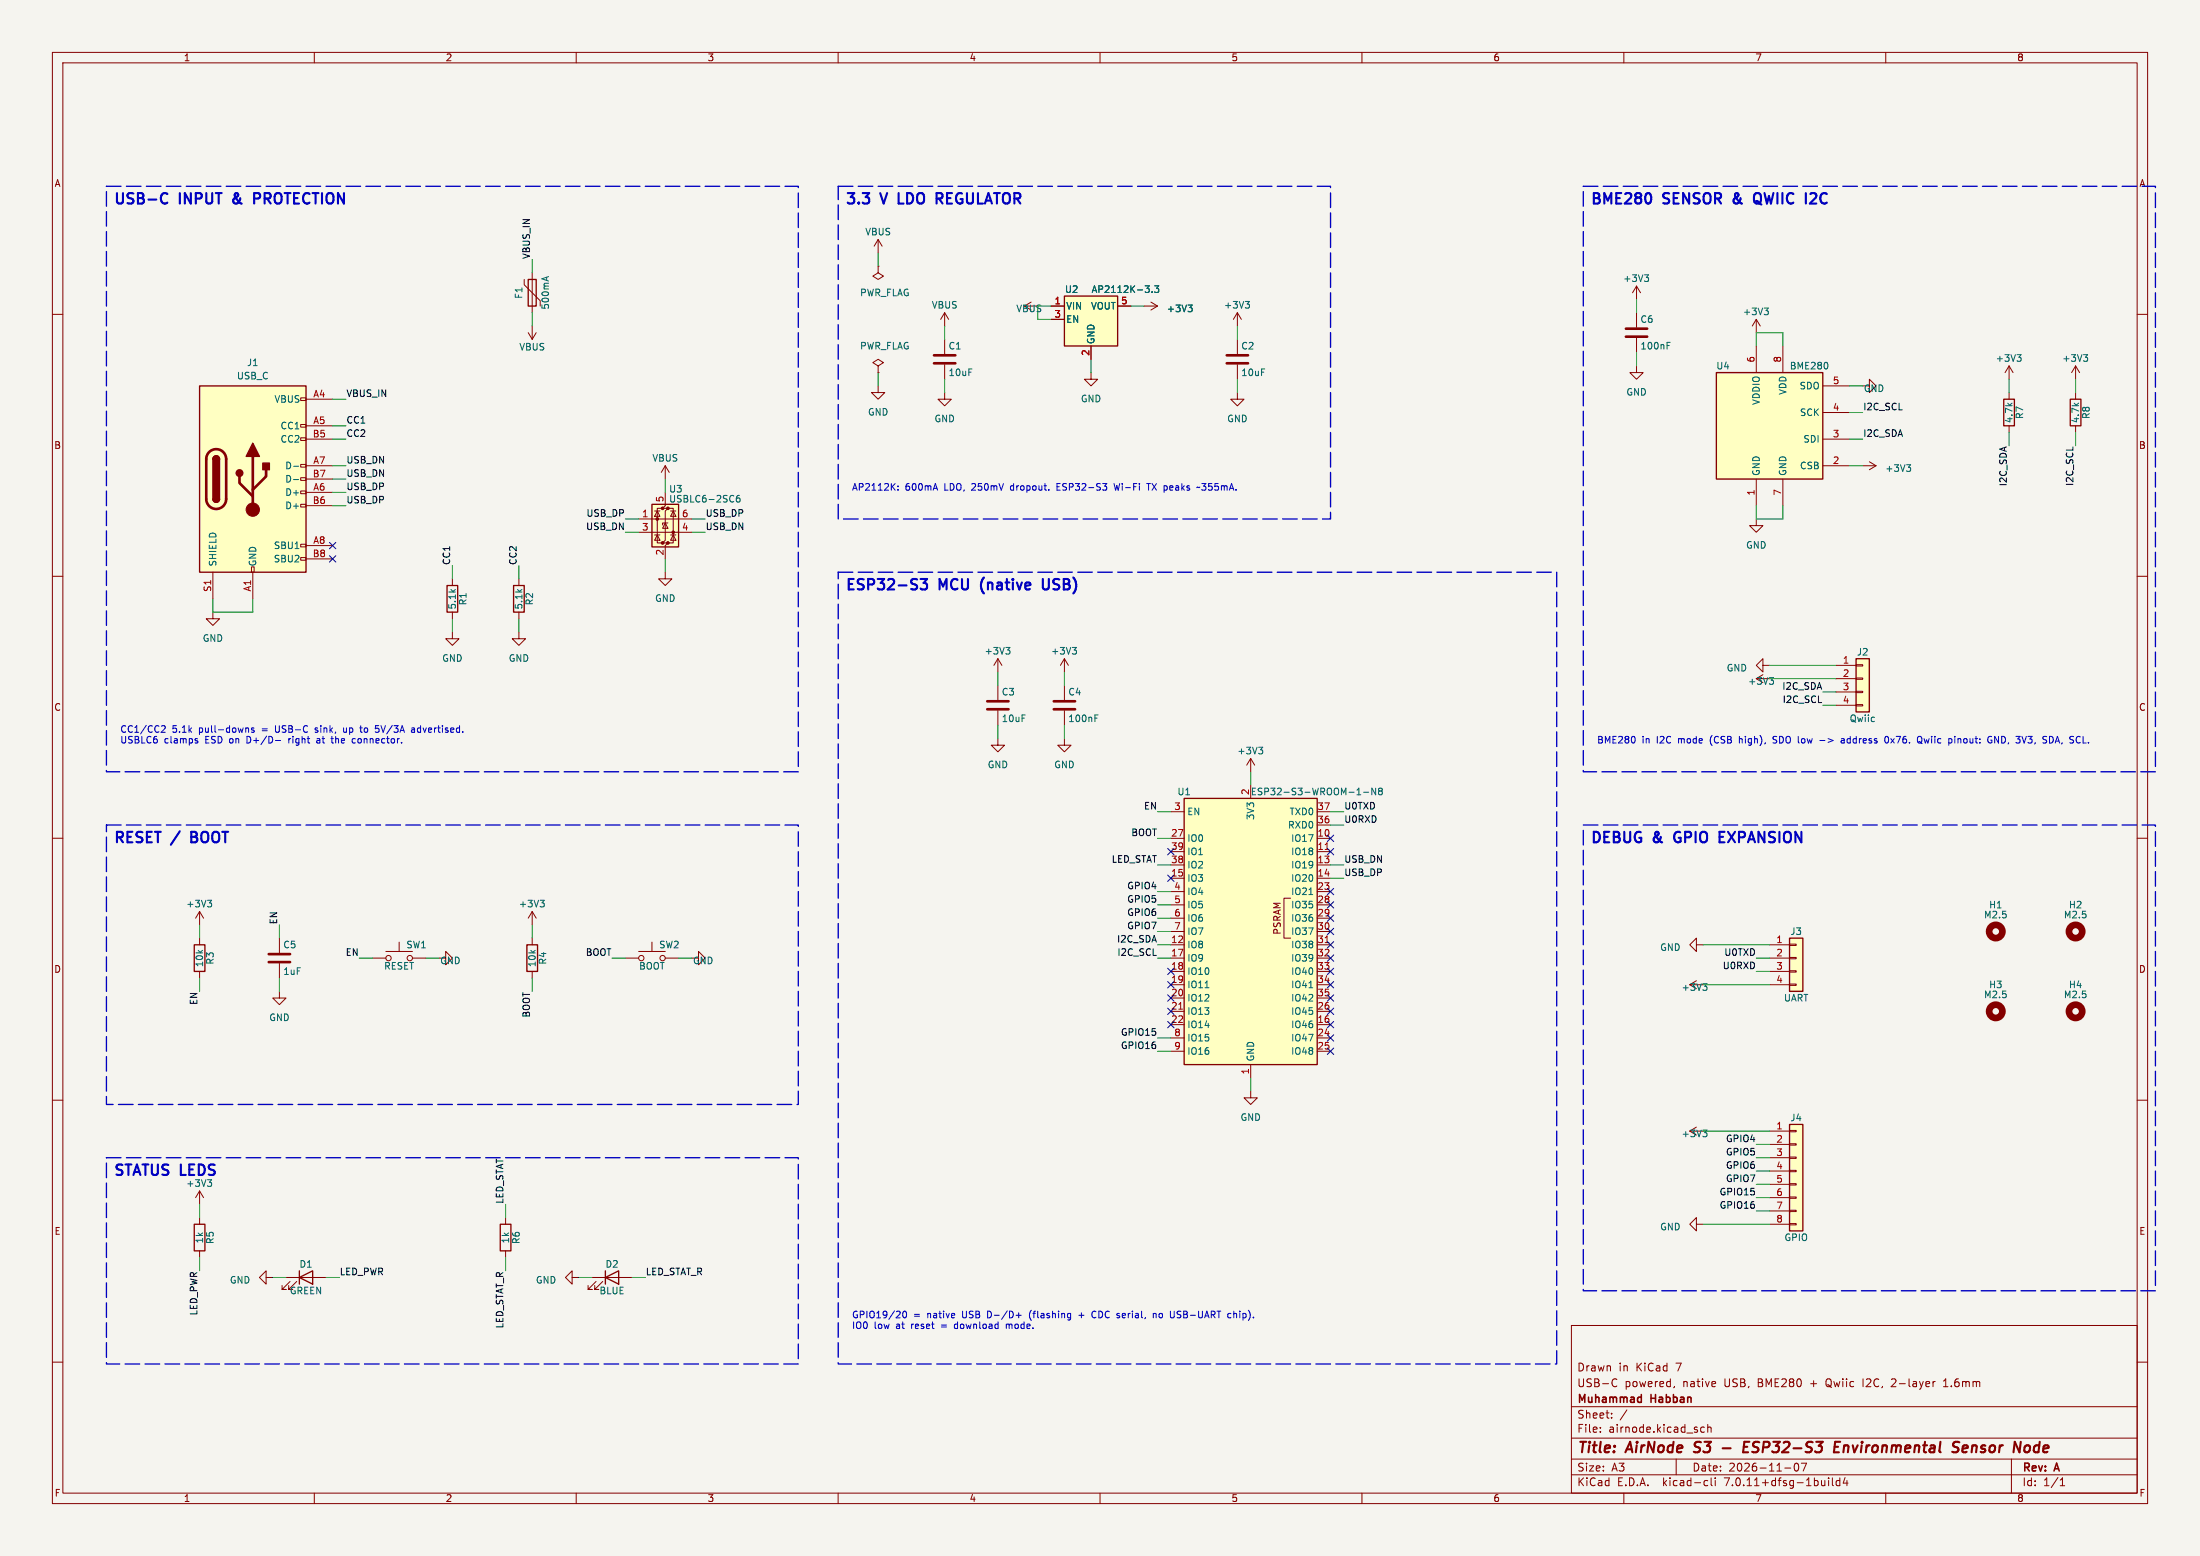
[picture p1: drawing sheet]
<svg xmlns="http://www.w3.org/2000/svg" width="420mm" height="297mm" viewBox="0 0 420 297" stroke-linecap="round" stroke-linejoin="round" font-family="sans-serif">
<path d="M0 0h420v297h-420z" fill="#f5f4ef" stroke="#f5f4ef" stroke-width=".19"/>
<g fill="none" stroke="#840000" stroke-width=".19">
<path d="M10 10h400v277h-400zM12 12h396v273h-396zM60 10v2M110 10v2M160 10v2M210 10v2M260 10v2M310 10v2M360 10v2M10 60h2M100.1 53.3v1.1l3 3v1M101.6 52.1v7.6"/>
<path d="M167.6 50.8v1.3l1.1 .6-1.1 .6-1-.6 1-.6M167.6 50.8h.1M167.6 45.7l-.7 1.3M167.6 45.7v2.6M167.6 45.7l.8 1.3M180.3 59.7l-.7 1.3M180.3 59.7v2.5M180.3 59.7l.8 1.3M196.8 57.7l-1.2 .7M200.7 58.4h2.5M213.4 58.4h2.5M218.4 58.4h2.6"/>
<path d="M219.7 57.7l1.3 .7M221 58.4l-1.3 .8M236.2 59.7l-.7 1.3M236.2 59.7v2.5M236.2 59.7l.8 1.3M312.4 54.6v2.6M312.4 59.7v2.8M312.4 54.6l-.7 1.3M312.4 54.6l.8 1.3M408 60h2M57.4 75.9h1v.6h-1zM58.4 76.2h5.1"/>
<path d="M100.8 63.5l.8 1.3M101.6 62.2v2.6M102.4 63.5l-.8 1.3M167.6 73.7v1.2h1.3l-1.3 1.3-1.2-1.3h1.2M167.6 69.9l1.1-.7-1.1-.6-1 .6 1 .7v1.2M167.6 71.1h.1M180.3 74.9v1.3h1.3l-1.3 1.3-1.2-1.3h1.2M180.3 64.8v2.8M180.3 69.6v2.8M200.7 61h2.5M208.3 71.1v1.3h1.2l-1.2 1.3-1.3-1.3h1.3M208.3 66v2.6"/>
<path d="M236.2 74.9v1.3h1.3l-1.3 1.3-1.3-1.3h1.3M236.2 64.8v2.8M236.2 69.6v2.8M312.4 69.9v1.2h1.3l-1.3 1.3-1.3-1.3h1.3M312.4 64.5v2.8M335.3 61v2.5M335.3 66v5.1M335.3 61l-.8 1.2M335.3 61l.7 1.2M340.4 66v5.1M348 78.7h5.1M348 73.7h5.1"/>
<path d="M355.6 73.7h1.3v-1.3l1.2 1.3-1.2 1.2v-1.2M383.5 69.9v2.5M383.5 74.9v1.3M383.5 69.9l-.7 1.2M383.5 69.9l.8 1.2M396.2 69.9v2.5M396.2 74.9v1.3M396.2 69.9l-.7 1.2M396.2 69.9l.8 1.2M57.4 96.3h1v.5h-1zM57.4 93.7h1v.5h-1zM57.4 91.2h1v.5h-1z"/>
<path d="M57.4 88.6h1v.6h-1zM57.4 83.6h1v.5h-1zM57.4 81h1v.5h-1zM58.4 88.9h5.1M58.4 83.8h5.1M58.4 81.3h5.1M58.4 94h5.1M58.4 96.5h5.1M58.4 91.4h5.1M121.9 99.1h10.2M125 97.5h1M125.5 97.5l.5 1.1h-1z"/>
<path d="M126.5 97h-1v6.6h1M127 99.8l.5 1h-1zM127 94v2.5l-.5 .5h1l-.5 .5v5.6l-.5 .5h1l-.5 .5v2.6M127 88.9v2.5M127 88.9l-.8 1.3M127 88.9l.8 1.3M127.5 99.8h-1v.4M127.5 97h1v6.6h-1M128 97.5h1M128.5 97.5l.5 1.1h-1zM335.3 99.1v1.2h1.2l-1.2 1.3-1.3-1.3h1.3M335.3 91.4v5.1"/>
<path d="M340.4 91.4v5.1M348 88.9h5.1M348 83.8h5.1M355.6 88.9h2.5M356.9 88.1l1.2 .8M358.1 88.9l-1.2 .8M383.5 81.3v1.3M396.2 81.3v1.3M10 110h2M40.6 116.8v1.3h1.3l-1.3 1.3-1.2-1.3h1.2M40.6 109.2v5.1M48 108.2h.5v1h-.5z"/>
<path d="M48.3 109.2v5.1M57.4 106.4h1v.5h-1zM57.4 103.9h1v.5h-1zM58.4 104.1h5.1M58.4 106.7h5.1M86.4 110.5v1.3M86.4 116.8v1.3M99.1 110.5v1.3M99.1 116.8v1.3M121.9 101.6h10.2M125 102.1h1M125.5 102.1l.5 1h-1z"/>
<path d="M127 109.2v1.3h1.3l-1.3 1.3-1.3-1.3h1.3M128 102.1h1M128.5 102.1l.5 1h-1zM408 110h2M86.4 120.7v1.2h1.2l-1.2 1.3-1.3-1.3h1.3M99.1 120.7v1.2h1.2l-1.2 1.3-1.3-1.3h1.3M190.5 125.7v2.6M190.5 130.8v2.8M190.5 135.6v2.8M190.5 125.7l-.8 1.3M190.5 125.7l.8 1.3M203.2 125.7l-.8 1.3"/>
<path d="M203.2 125.7v2.6M203.2 130.8v2.8M203.2 135.6v2.8M203.2 125.7l.8 1.3M336.5 127v-1.3l-1.2 1.3 1.2 1.3v-1.3h1.3M336.5 128.8l-1.2 .7M350.5 127h3.8M350.5 129.5h3.8M350.5 132.1h3.8M350.5 134.6h3.8M354.3 134.5h1.3v.2h-1.3zM354.3 132h1.3v.2h-1.3z"/>
<path d="M354.3 129.4h1.3v.3h-1.3zM354.3 126.9h1.3v.2h-1.3zM10 160h2M190.5 141v1.2h1.3l-1.3 1.3-1.3-1.3h1.3M203.2 141v1.2h1.3l-1.3 1.3-1.3-1.3h1.3M223.5 154.9h2.6M238.8 144.8l-.8 1.3M238.8 144.8v2.5M238.8 149.9v2.5M238.8 144.8l.7 1.3M251.5 154.9h2.5M251.5 157.5h2.5"/>
<path d="M408 160h2M38.1 174l-.8 1.3M38.1 174v2.5M38.1 179.1v1.2M38.1 174l.8 1.3M53.3 179.1v2.8M76.2 179.8v1.8M101.6 174v2.5M101.6 179.1v1.2M101.6 174l-.8 1.3M101.6 174l.8 1.3M124.5 179.8v1.8"/>
<path d="M223.5 160h2.6M223.5 162.6h2.6M223.5 165.1h2.6M223.5 167.6h2.6M223.5 170.2h2.6M223.5 172.7h2.6M223.5 175.3h2.6M223.5 177.8h2.6M246.4 171.5h-1.3v7.6h1.3M251.5 160h2.5M251.5 162.6h2.5M251.5 165.1h2.5"/>
<path d="M251.5 167.6h2.5M251.5 170.2h2.5M251.5 172.7h2.5M251.5 175.3h2.5M251.5 177.8h2.5M38.1 185.4v1.3M53.3 189.2v1.3h1.3l-1.3 1.3-1.2-1.3h1.2M53.3 183.9v2.8M71.1 182.9h2.6M73.7 181.6h5M78.7 182.9h2.6M83.8 182.9h1.3v-1.3l1.3 1.3-1.3 1.3v-1.3"/>
<path d="M101.6 185.4v1.3M119.4 182.9h2.5M121.9 181.6h5.1M127 182.9h2.5M132.1 182.9h1.2v-1.3l1.3 1.3-1.3 1.3v-1.3M223.5 180.3h2.6M223.5 182.9h2.6M223.5 185.4h2.6M223.5 188h2.6M223.5 195.6h2.6M223.5 190.5h2.6M223.5 193h2.6"/>
<path d="M223.5 198.1h2.6M251.5 180.3h2.5M251.5 182.9h2.5M251.5 185.4h2.5M251.5 188h2.5M251.5 195.6h2.5M251.5 190.5h2.5M251.5 193h2.5M251.5 198.1h2.5M323.8 180.3v-1.2l-1.2 1.2 1.2 1.3v-1.3h1.3M323.8 187.2l-1.2 .8M337.8 180.3h3.8"/>
<path d="M337.8 182.9h3.8M337.8 185.4h3.8M337.8 188h3.8M341.6 187.8h1.3v.3h-1.3zM341.6 185.3h1.3v.2h-1.3zM341.6 182.8h1.3v.2h-1.3zM341.6 180.2h1.3v.3h-1.3zM10 210h2M223.5 200.7h2.6M238.8 208.3v1.3h1.2l-1.2 1.2-1.3-1.2h1.3M238.8 203.2v2.5M251.5 200.7h2.5"/>
<path d="M323.8 215.1l-1.2 .8M337.8 215.9h3.8M337.8 218.4h3.8M341.6 218.3h1.3v.3h-1.3zM341.6 215.8h1.3v.2h-1.3zM408 210h2M38.1 227.3v2.6M38.1 232.4v1.3M38.1 238.8v1.2M38.1 227.3l-.8 1.3M38.1 227.3l.8 1.3M96.5 232.4v1.3"/>
<path d="M96.5 238.8v1.2M323.8 233.7v-1.3l-1.2 1.3 1.2 1.2v-1.2h1.3M337.8 221h3.8M337.8 223.5h3.8M337.8 226.1h3.8M337.8 228.6h3.8M337.8 231.1h3.8M337.8 233.7h3.8M341.6 233.6h1.3v.2h-1.3zM341.6 231h1.3v.3h-1.3zM341.6 228.5h1.3v.2h-1.3zM341.6 225.9h1.3v.3h-1.3z"/>
<path d="M341.6 223.4h1.3v.2h-1.3zM341.6 220.9h1.3v.2h-1.3zM10 260h2M50.8 243.8v-1.2l-1.3 1.2 1.3 1.3v-1.3h1.3M54.6 243.8h7.6M55.4 244.6l-1.6 1.5h.8h-.8v-.7M56.6 244.6l-1.5 1.5h.8h-.8v-.7M109.2 243.8v-1.2l-1.3 1.2 1.3 1.3v-1.3h1.3M113 243.8h7.6M113.8 244.6l-1.5 1.5h.7h-.7v-.7M115.1 244.6l-1.6 1.5h.8h-.8v-.7M300 253h108v32h-108z"/>
<path d="M408 260h2M300 278.5h108M300 274.5h108M300 268.5h108M305.5 273.2v.2M305.5 272.5v.1M307.7 270.5v.2M307.7 269.8v.1M308 263.3l.4-.1 .3 .1M308.7 264.5l-.3 .2-.4-.1M310.6 269.1l-1.3 1.9M319.7 264.6l-.2 .3"/>
<path d="M320 278.5v3M325.4 272.5l-.5-.1-.2 .3 .1 .6h.6M326 272.5l.2-.1 .4 .1 .1 .9M326 271.9v1.5M342.7 279.4l.2-.1a.8 .8 0 0 1 .5 .7 .8 .8 0 0 1-.5 .8 1 1 0 0 1-.2-1.4zM343.9 279.3h1l-.7 1.5M355.7 263.2v1.5M361.3 263.2l-.2 .1M361.9 263.8l-.9 .9h.9M369.4 263.7l-.2 .1-.2 .2M371 264.7h.9M371 263.6l.4-.4v1.5"/>
<path d="M384 278.5v6.5M60 285v2M110 285v2M160 285v2M210 285v2M260 285v2M300 281.5h108M310 285v2M325.6 282.6l.4 .1M326 283.5l-.4 .1M326.7 282.1v1.3l.2 .2M327.4 282.1v.1"/>
<path d="M327.4 282.6v1M340.7 280.2h1.2M349.1 282.1v.1M349.1 282.6v1M349.8 282.1v1.3l.2 .2M351.2 282.7l-.4-.1-.3 .3 .2 .6h.5M351.2 282.1v1.5M352.2 282l-.3 1.1h.9M352.6 282.6v1M360 285v2M393.3 283.6h.9M393.3 282.5l.4-.4v1.5"/>
<circle cx="74.2" cy="182.9" r=".51"/>
<circle cx="78.2" cy="182.9" r=".51"/>
<circle cx="122.4" cy="182.9" r=".51"/>
<circle cx="126.5" cy="182.9" r=".51"/>
</g>
<g fill="none" stroke="#840000" stroke-width=".4">
<path d="M323.3 277.1l.3 .1M323.7 275.4l-.1 .6M328.9 276.4h1.5M332.9 276.2h.7M334 275.2h-1l-.2 2h.9M350.2 276.2h.7M351.3 275.2h-1l-.2 2h1M352.1 275.9l-.2 1.3M352.6 275.9l-.6 .2M373.8 275.2l.3 .1M374.7 276.5l.9-.2v-.3h-.8l-.2 .9 .3 .3 .5-.1M387.5 276.1v.7"/>
<path d="M388.5 276l-.2 .3-.1 .5 .4 .4"/>
</g>
<path d="M313.2 266.7l.1 .1M313.3 266.2v1.5M313.3 267.6l-.1 .1" fill="none" stroke="#840000" stroke-width=".3"/>
<g fill="none" stroke="#006464" stroke-width=".19">
<path d="M104.4 52.9v.6M104.7 52.8l-1.3 .4M218.6 54.6h.8l-.4 .4M219.3 55.2v.5M219.9 55.7v.1M220.4 54.6h.8l-.4 .4 .4 .2v.5l-.2 .1-.6-.1M226.8 58.2h.8l-.4 .5M227.3 58.7l.3 .3v.3l-.3 .2M237.7 57.5h.8l-.4 .5M238.3 58l.2 .3v.3l-.2 .2M313.9 52.5h.8l-.4 .4M314.5 52.9l.2 .3v.3l-.2 .2"/>
<path d="M336.8 58.8h.8l-.4 .5M337.3 59.3l.3 .2v.3l-.3 .3M318.2 66h.5M318.2 65.3h.7M348.9 69.4v.8M385.1 67.7h.7l-.4 .5M385.6 68.2l.2 .2v.3l-.2 .3M397.8 67.7h.7l-.4 .5M398.3 68.2l.2 .2v.3l-.2 .3M56 89h1M56 91.5h1M141.2 94.6h-.4a.86 .86 0 0 0 0 1.2l.4-.1 .1-.4-.2-.3-.4 .1-.1 .2"/>
<path d="M364 88.7h.7l-.4 .5M364.5 89.2l.2 .2v.3l-.2 .3M192 123.6h.8l-.4 .5M192.6 124.1l.2 .2v.3l-.2 .2M204.7 123.6h.8l-.4 .5M205.3 124.1l.2 .2v.3l-.2 .2M209 137.1h.4M209 136.5h.6M337.8 129.3h.8l-.5 .5M338.3 129.8l.3 .3v.3l-.3 .2M240.3 142.6h.8l-.5 .5M240.8 143.1l.3 .3v.3l-.3 .2"/>
<path d="M259 151.7h.8M260.3 151.2h1M262.6 150.4v1.3l-.7-1.3v1.3M263.4 151l-.2 .2v.3l.2 .2h.2l.3-.2v-.3l-.3-.2M263.4 151l-.2-.3 .2-.3h.2l.3 .3-.3 .3M263.4 151h.2M39.6 171.8h.8l-.4 .5M40.2 172.3l.2 .3v.3l-.2 .2M103.1 171.8h.8l-.4 .5M103.7 172.3l.2 .3v.3l-.2 .2M249.9 170.8h.7M230.1 188.5h.7"/>
<path d="M249.9 188.5h.7M325.1 187.8h.8l-.5 .5M325.6 188.3l.3 .2v.3l-.3 .2M325.1 215.7h.8l-.5 .5M325.6 216.2l.3 .2v.3l-.3 .3M40.2 225.7l.2 .2v.3l-.2 .2M40.4 225.2l-.4 .5"/>
</g>
<g fill="none" stroke="#840000" stroke-width=".51">
<path d="M178.3 69.3h4.1M178.3 67.8h4.1M234.2 69.3h4.1M234.2 67.8h4.1M310.4 64.3h4.1M310.4 62.7h4.1M39.9 86.3a1.9 1.9 0 0 1 2.1-.4 1.9 1.9 0 0 1 1.2 1.7v7.7a1.91 1.91 0 0 1-1.9 1.8 1.91 1.91 0 0 1-1.9-1.8v-7.8l.2-.7zM45.7 90.9v1.3l2.6 2.5M48.3 87.1v10.2M50.8 89.7v1.2l-2.5 2.6M188.5 135.4h4M188.5 133.9h4"/>
<path d="M201.2 135.4h4M201.2 133.9h4M51.3 183.6h4.1M51.3 182.1h4.1"/>
</g>
<g fill="#ffffc2" stroke="#ffffc2" stroke-width=".19">
<path d="M203.2 56.5h10.2v9.5h-10.2z"/>
<path d="M341.6 179.1h2.6v10.1h-2.6z"/>
<path d="M341.6 214.6h2.6v20.3h-2.6z"/>
<path d="M226.1 152.4h25.4v50.8h-25.4z"/>
<path d="M327.7 71.1h20.3v20.3h-20.3z"/>
<path d="M124.5 96.3h5v8.1h-5z"/>
<path d="M38.1 73.7h20.3v35.5h-20.3z"/>
<path d="M354.3 125.7h2.6v10.2h-2.6z"/>
</g>
<g fill="none" stroke="#840000" stroke-width=".25">
<path d="M100.8 53.3h1.6v5.1h-1.6zM203.2 56.5h10.2v9.5h-10.2zM38.1 73.7h20.3v35.5h-20.3zM327.7 71.1h20.3v20.3h-20.3zM382.5 76.2h2.1v5.1h-2.1zM395.2 76.2h2.1v5.1h-2.1zM40.6 95.3a.64 .64 0 0 0 .7 .6 .64 .64 0 0 0 .6-.6M40.6 87.6a.64 .64 0 0 1 .7-.6 .64 .64 0 0 1 .6 .6M124.5 96.3h5v8.1h-5zM85.3 111.8h2.1v5h-2.1zM98 111.8h2.1v5h-2.1zM354.3 125.7h2.6v10.2h-2.6z"/>
<path d="M226.1 152.4h25.4v50.8h-25.4zM341.6 179.1h2.6v10.1h-2.6zM37.1 180.3h2v5.1h-2zM100.6 180.3h2v5.1h-2zM341.6 214.6h2.6v20.3h-2.6zM37.1 233.7h2v5.1h-2zM95.5 233.7h2v5.1h-2zM57.1 243.8l2.6-1.2v2.5zM57.1 242.6v2.5M115.6 243.8l2.5-1.2v2.5zM115.6 242.6v2.5"/>
</g>
<g fill="none" stroke="#840000" stroke-width="1.3">
<circle cx="381" cy="177.8" r="1.27"/>
<circle cx="396.2" cy="177.8" r="1.27"/>
<circle cx="381" cy="193" r="1.27"/>
<circle cx="396.2" cy="193" r="1.27"/>
</g>
<path d="M253 162.1h.7M253 179.9h.7M225 192.6h.8" fill="none" stroke="#a90000" stroke-width=".19"/>
<g fill="#840000" stroke="#840000" stroke-width=".19">
<circle cx="125.5" cy="99.1" r=".25"/>
<circle cx="126.5" cy="103.6" r=".25"/>
<circle cx="126.5" cy="97" r=".25"/>
<circle cx="127.5" cy="103.6" r=".25"/>
<circle cx="127.5" cy="97" r=".25"/>
<circle cx="128.5" cy="101.6" r=".25"/>
<circle cx="48.3" cy="97.3" r="1.27"/>
</g>
<g fill="#840000" stroke="#840000" stroke-width=".25">
<path d="M40.6 95.3h1.3a.64 .64 0 0 1-.6 .6 .64 .64 0 0 1-.7-.6z"/>
<path d="M40.6 87.6h1.3v7.7h-1.3z"/>
<path d="M40.8 87.2a.64 .64 0 0 1 .7-.2 .64 .64 0 0 1 .4 .6h-1.3z"/>
<path d="M48.3 84.6l1.2 2.5h-2.5z"/>
<path d="M50.2 88.4h1.2v1.3h-1.2z"/>
<circle cx="45.7" cy="90.3" r=".63"/>
</g>
<g fill="none" stroke="#0000c2" stroke-width=".19">
<path d="M171.4 93.4v.2M171.4 92.8v.1M201.8 92.9h.4M202.4 92.3h-.6v1.3h.6M210.5 92.3h.8l-.4 .5M211.2 92.8l.1 .2-.1 .5M212.7 92.3l.3 1.3 .2-.9M218.9 92.3h.7M219.3 92.3v1.3M228.6 93l.3 .1 .2-.1M229.4 92.3h.8M229.4 93.4l.2 .2"/>
<path d="M30.9 138.6l.4-.1 .2 .4-.7 .9h.7M47.1 138.9l.4 .2v.7M48.5 139l-.3-.1-.2 .2 .1 .2 .4 .1v.3h-.5M60.2 139.7l.1 .1M60.3 138.9l-.1 .2 .1 .3M65.6 138.9v.7l.4 .2M68.7 138.9h.5M68.9 139.7l.3 .1M71.7 138.5h.6M71.8 139h.3l.3 .2M72.4 139.5l-.3 .3h-.3M78.6 139h.5v.8"/>
<path d="M79.1 139.2l-.4 .1-.2 .2 .2 .3 .4-.1M37.4 141.4l.3 .1 .1 .1-.4 .2M37.4 141h.3M52.6 141.3h1M55.1 141v.8M55.4 141l-.3 .2M60.9 141h-.4M60.9 141.3h-.3l-.1 .2v.3h.4M63.2 141h.5M63.4 141.6l.3 .2M67.3 141.8h.5M67.3 141h.5"/>
<path d="M312.1 140.8v.8M332.1 140.6v1.2M332.2 141l-.1 .1M338.5 141.8h.4M339 140.6h-.3l-.2 .2 .1 .3 .3 .1M347.4 141.3h1M351.5 141h.5l.1 .8M352.1 141.3h-.5l-.1 .2 .1 .3h.5M359.9 140.7l.2-.1a.68 .68 0 0 1 .5 .6 .68 .68 0 0 1-.5 .6l-.3-.5zM366.2 141.8h.5M366.2 140.6h.1a.43 .43 0 0 1 .6 .4l-.2 .8M366.3 141.5l.4 .3"/>
<path d="M366.7 141.8l.2 .1M367.3 141l.3 .8M373.2 140.6v.1M373.2 141v.8M379.7 140.6h.5M380 141.3h.3v.4l-.6 .1M380.8 141.8v-1.2l.7 1.2M391.3 140.6a.64 .64 0 0 1 .7 .6 .64 .64 0 0 1-.7 .6M172.5 250.3h.1a.68 .68 0 0 1 .5 .6 .68 .68 0 0 1-.5 .6 .84 .84 0 0 1-.1-1.2zM182.3 252.8l-.1 .2 .1 .5M192.1 252.7v.9M192.5 252.7l-.4 .2"/>
<path d="M194 251.1h1M194.5 250.6v.9M196.6 250.5l-.1 .4 .1 .8M204.3 250.7l.1 .1M204.4 250.7l-.1 1.1M204.4 251.5h-.1M206 251.1h.9M209 250.3a.64 .64 0 0 0-.6 .6 .64 .64 0 0 0 .6 .6M220.2 250.7v.8M220.2 250.8l.2-.1 .3 .1v.7M224.2 250.3l-.1 1.1M234.6 250.7l.4 .1"/>
<path d="M235 251.5h-.4M235.5 250.3v1.2M235.9 250.7l-.4 .1"/>
</g>
<g fill="none" stroke="#0000c2" stroke-width=".4">
<path d="M31.1 36.9a.7 .7 0 0 1 .8 .1M31.9 38.7a.7 .7 0 0 1-.8 .1M44.6 38v.7M49.5 36.9h-1v2M49.5 37.8l-1 .1M171.6 36.9v2h.9M178.8 36.9h.9M179.3 37.9l.6 1M179.7 37.8l-.9 .1M331 38v.7M335.9 36.9a.66 .66 0 0 0-.7 0 .66 .66 0 0 0-.4 .6v.7a.67 .67 0 0 0 .4 .6 .67 .67 0 0 0 .7 0l-.3-.3-.4-.1M345.7 36.9h.9"/>
<path d="M346.6 37.7l-1.1 1.2h1.2M175.7 110.5h1.3l-.7 .8a.54 .54 0 0 1 .7 .4v.4l-.2 .3-.8 .1-.3-.2M199.1 110.5v1.6l.4 .4 .5-.1M36.5 159.7h.7M37.2 158.8h-.7v2h.8M319.8 159.1a1.39 1.39 0 0 0 0 1.4M328.3 158.8h.9M328.3 159.7h.6M328.3 160.8h.9"/>
</g>
<path d="M20.3 35.6h132.1v111.7h-132.1v-111.7M160 35.6h94v63.5h-94v-63.5M302.3 35.6h109.2v111.7h-109.2v-111.7M160 109.2h137.2v151.1h-137.2v-151.1M20.3 157.5h132.1v53.3h-132.1v-53.3M302.3 157.5h109.2v88.9h-109.2v-88.9M20.3 221h132.1v39.3h-132.1v-39.3" fill="none" stroke="#0000c2" stroke-width=".25" stroke-dasharray="2.8 1"/>
<g fill="none" stroke="#009600" stroke-width=".19">
<path d="M101.6 49.5v2.6M101.6 59.7v2.5M167.6 48.3v2.5M200.7 58.4h-2.6v2.6h2.6M215.9 58.4h2.5M312.4 57.2v2.5M63.5 76.2h2.5M167.6 71.1v2.6M180.3 62.2v2.6M180.3 72.4v2.5M208.3 68.6v2.5M236.2 62.2v2.6"/>
<path d="M236.2 72.4v2.5M312.4 67.3v2.6M335.3 66v-2.5h5.1v2.5M353.1 78.7h2.5M353.1 73.7h2.5M383.5 72.4v2.5M396.2 72.4v2.5M63.5 81.3h2.5M63.5 83.8h2.5M63.5 88.9h2.5M63.5 94h2.5M63.5 91.4h2.5"/>
<path d="M63.5 96.5h2.5M119.4 99.1h2.5M127 91.4v2.6M132.1 99.1h2.5M335.3 96.5v2.6h5.1v-2.6M353.1 83.8h2.5M353.1 88.9h2.5M383.5 82.6v2.5M396.2 82.6v2.5M40.6 114.3v2.5h7.7v-2.5M86.4 108v2.5M86.4 118.1v2.6"/>
<path d="M99.1 108v2.5M99.1 118.1v2.6M119.4 101.6h2.5M127 106.7v2.5M132.1 101.6h2.5M190.5 128.3v2.5M190.5 138.4v2.6M203.2 128.3v2.5M203.2 138.4v2.6M337.8 127h12.7M337.8 129.5h12.7M348 134.6h2.5"/>
<path d="M348 132.1h2.5M221 154.9h2.5M238.8 147.3v2.6M254 154.9h2.5M254 157.5h2.5M38.1 176.5v2.6M53.3 176.5v2.6M101.6 176.5v2.6M221 172.7h2.5M221 170.2h2.5M221 165.1h2.5M221 160h2.5"/>
<path d="M221 175.3h2.5M221 177.8h2.5M254 165.1h2.5M254 167.6h2.5M38.1 186.7v2.5M53.3 186.7v2.5M68.6 182.9h2.5M81.3 182.9h2.5M101.6 186.7v2.5M116.8 182.9h2.6M129.5 182.9h2.6M221 198.1h2.5"/>
<path d="M221 180.3h2.5M221 182.9h2.5M325.1 180.3h12.7M325.1 188h12.7M335.3 185.4h2.5M335.3 182.9h2.5M221 200.7h2.5M238.8 205.7v2.6M325.1 215.9h12.7M335.3 218.4h2.5M38.1 229.9v2.5M96.5 229.9v2.5"/>
<path d="M325.1 233.7h12.7M335.3 226.1h2.5M335.3 231.1h2.5M335.3 223.5h2.5M335.3 228.6h2.5M335.3 221h2.5M38.1 240v2.6M52.1 243.8h2.5M62.2 243.8h2.6M96.5 240v2.6M110.5 243.8h2.5M120.6 243.8h2.6"/>
</g>
<g fill="none" stroke="#000084" stroke-width=".19">
<path d="M62.9 106.1l1.2 1.2M62.9 103.5l1.2 1.2M64.1 106.1l-1.2 1.2M64.1 103.5l-1.2 1.2M253.4 159.4l1.2 1.2M254.6 159.4l-1.2 1.2M222.9 167l1.2 1.2M222.9 162l1.2 1.2M224.1 167l-1.2 1.2M224.1 162l-1.2 1.2M253.4 162l1.2 1.2M253.4 179.7l1.2 1.2"/>
<path d="M253.4 172.1l1.2 1.2M253.4 177.2l1.2 1.2M253.4 169.6l1.2 1.2M253.4 174.7l1.2 1.2M254.6 162l-1.2 1.2M254.6 179.7l-1.2 1.2M254.6 172.1l-1.2 1.2M254.6 177.2l-1.2 1.2M254.6 169.6l-1.2 1.2M254.6 174.7l-1.2 1.2M222.9 195l1.2 1.2M222.9 187.4l1.2 1.2"/>
<path d="M222.9 184.8l1.2 1.2M222.9 192.4l1.2 1.2M222.9 189.9l1.2 1.2M224.1 192.4l-1.2 1.2M224.1 189.9l-1.2 1.2M224.1 195l-1.2 1.2M224.1 187.4l-1.2 1.2M224.1 184.8l-1.2 1.2M253.4 197.5l1.2 1.2M253.4 187.4l1.2 1.2M253.4 189.9l1.2 1.2M253.4 192.4l1.2 1.2"/>
<path d="M253.4 195l1.2 1.2M253.4 182.3l1.2 1.2M253.4 184.8l1.2 1.2M254.6 197.5l-1.2 1.2M254.6 187.4l-1.2 1.2M254.6 189.9l-1.2 1.2M254.6 192.4l-1.2 1.2M254.6 195l-1.2 1.2M254.6 182.3l-1.2 1.2M254.6 184.8l-1.2 1.2M253.4 200.1l1.2 1.2M254.6 200.1l-1.2 1.2"/>
</g>
<g font-size="2.8" fill="#0000c2">
<text x="21.6" y="39.1">USB-C</text>
<text x="34.4" y="39.1">INPUT</text>
<text x="45.4" y="39.1">&amp;</text>
<text x="50.2" y="39.1">PROTECTION</text>
<text x="161.3" y="39.1">3.3</text>
<text x="168.4" y="39.1">V</text>
<text x="172.4" y="39.1">LDO</text>
<text x="180.5" y="39.1">REGULATOR</text>
<text x="303.5" y="39.1">BME280</text>
<text x="317.7" y="39.1">SENSOR</text>
<text x="331.8" y="39.1">&amp;</text>
<text x="336.6" y="39.1">QWIIC</text>
<text x="347.2" y="39.1">I2C</text>
<text x="161.3" y="112.8">ESP32-S3</text>
<text x="179.4" y="112.8">MCU</text>
<text x="188.1" y="112.8">(native</text>
<text x="200.7" y="112.8">USB)</text>
<text x="21.6" y="161">RESET</text>
<text x="33" y="161">/</text>
<text x="37.4" y="161">BOOT</text>
<text x="303.5" y="161">DEBUG</text>
<text x="315.8" y="161">&amp;</text>
<text x="320.6" y="161">GPIO</text>
<text x="329.9" y="161">EXPANSION</text>
<text x="21.6" y="224.5">STATUS LEDS</text>
</g>
<g font-size="2.8" fill="#840000">
<text x="301" y="277.9">Title:</text>
<text x="310.6" y="277.9">AirNode</text>
<text x="324.3" y="277.9">S3</text>
<text x="335.2" y="277.9">ESP32-S3</text>
<text x="353.4" y="277.9">Environmental</text>
<text x="376.8" y="277.9">Sensor</text>
<text x="389.3" y="277.9">Node</text>
</g>
<g font-size="2.1" fill="#840000">
<text x="301" y="262">Drawn</text>
<text x="309" y="262">in</text>
<text x="312.4" y="262">KiCad</text>
<text x="320.1" y="262">7</text>
<text x="301" y="268.2">Muhammad</text>
<text x="301" y="265">USB-C</text>
<text x="310.1" y="265">powered,</text>
<text x="315.2" y="268.2">Habban</text>
<text x="321.3" y="265">native</text>
<text x="329.3" y="265">USB,</text>
<text x="335.8" y="265">BME280</text>
<text x="346" y="265">+</text>
<text x="349.1" y="265">Qwiic</text>
<text x="356.3" y="265">I2C,</text>
<text x="362" y="265">2-layer</text>
<text x="372" y="265">1.6mm</text>
<text x="301" y="273.7">File:</text>
<text x="301" y="271">Sheet:</text>
<text x="307.1" y="273.7">airnode.kicad_sch</text>
<text x="301" y="281.1">Size:</text>
<text x="307.6" y="281.1">A3</text>
<text x="323" y="281.1">Date:</text>
<text x="330" y="281.1">2026-11-07</text>
<text x="386" y="281.3">Rev:</text>
<text x="392.4" y="281.3">A</text>
<text x="301" y="283.9">KiCad</text>
<text x="308.7" y="283.9">E.D.A.</text>
<text x="317.6" y="283.9">kicad-cli</text>
<text x="329.5" y="283.9">7.0.11+dfsg-1build4</text>
<text x="386" y="283.9">Id:</text>
<text x="390.1" y="283.9">1/1</text>
</g>
<g font-size="1.8" fill="#840000">
<text x="35" y="11.9">1</text>
<text x="85" y="11.9">2</text>
<text x="135" y="11.9">3</text>
<text x="185" y="11.9">4</text>
<text x="235" y="11.9">5</text>
<text x="285" y="11.9">6</text>
<text x="335" y="11.9">7</text>
<text x="385" y="11.9">8</text>
<text x="10.3" y="35.9">A</text>
<text x="408.3" y="35.9">A</text>
<text x="10.3" y="85.9">B</text>
<text x="408.2" y="85.9">B</text>
<text x="10.3" y="135.9">C</text>
<text x="408.2" y="135.9">C</text>
<text x="244.7" y="178.5" transform="rotate(-90 244.7 178.5)">PSRAM</text>
<text x="10.3" y="185.9">D</text>
<text x="408.2" y="185.9">D</text>
<text x="10.3" y="235.9">E</text>
<text x="408.3" y="235.9">E</text>
<text x="10.3" y="285.9">F</text>
<text x="35" y="286.9">1</text>
<text x="85" y="286.9">2</text>
<text x="135" y="286.9">3</text>
<text x="185" y="286.9">4</text>
<text x="235" y="286.9">5</text>
<text x="285" y="286.9">6</text>
<text x="335" y="286.9">7</text>
<text x="385" y="286.9">8</text>
<text x="408.3" y="285.9">F</text>
</g>
<g font-size="1.8" fill="#006464">
<text x="165.1" y="45.1">VBUS</text>
<text x="99.9" y="57.1" transform="rotate(-90 99.9 57.1)">F1</text>
<text x="105" y="59.2" transform="rotate(-90 105 59.2)">500mA</text>
<text x="164.1" y="56.7">PWR_FLAG</text>
<text x="177.8" y="59.1">VBUS</text>
<text x="193.9" y="59.8">VBUS</text>
<text x="203.2" y="56.1">U2</text>
<text x="203.5" y="59.3">VIN</text>
<text x="208.2" y="59.3">VOUT</text>
<text x="208.3" y="56.1">AP2112K-3.3</text>
<text x="222.6" y="59.8">+3V3</text>
<text x="233.6" y="59.1">+3V3</text>
<text x="309.8" y="54">+3V3</text>
<text x="203.5" y="61.8">EN</text>
<text x="209.1" y="65.8" transform="rotate(-90 209.1 65.8)">GND</text>
<text x="313.1" y="61.8">C6</text>
<text x="332.6" y="60.4">+3V3</text>
<text x="47.1" y="70.1">J1</text>
<text x="99" y="67.1">VBUS</text>
<text x="164.1" y="66.9">PWR_FLAG</text>
<text x="181" y="66.9">C1</text>
<text x="181" y="72">10uF</text>
<text x="236.9" y="66.9">C2</text>
<text x="236.9" y="72">10uF</text>
<text x="313.1" y="66.9">100nF</text>
<text x="327.6" y="70.7">U4</text>
<text x="341.6" y="70.7">BME280</text>
<text x="380.9" y="69.3">+3V3</text>
<text x="393.6" y="69.3">+3V3</text>
<text x="45.1" y="72.6">USB_C</text>
<text x="52.3" y="77.1">VBUS</text>
<text x="206.2" y="77">GND</text>
<text x="310.4" y="75.7">GND</text>
<text x="336.1" y="77.4" transform="rotate(-90 336.1 77.4)">VDDIO</text>
<text x="341.2" y="75.5" transform="rotate(-90 341.2 75.5)">VDD</text>
<text x="343.5" y="74.5">SDO</text>
<text x="355.7" y="75">GND</text>
<text x="53.5" y="82.1">CC1</text>
<text x="165.6" y="79.5">GND</text>
<text x="178.3" y="80.8">GND</text>
<text x="234.2" y="80.8">GND</text>
<text x="343.5" y="79.6">SCK</text>
<text x="384.4" y="80.9" transform="rotate(-90 384.4 80.9)">4.7k</text>
<text x="386.4" y="80.1" transform="rotate(-90 386.4 80.1)">R7</text>
<text x="397.1" y="80.9" transform="rotate(-90 397.1 80.9)">4.7k</text>
<text x="399.1" y="80.1" transform="rotate(-90 399.1 80.1)">R8</text>
<text x="53.5" y="84.7">CC2</text>
<text x="54.4" y="89.8">D-</text>
<text x="124.4" y="88.3">VBUS</text>
<text x="343.5" y="89.8">CSB</text>
<text x="344.2" y="84.7">SDI</text>
<text x="54.4" y="94.8">D+</text>
<text x="54.4" y="92.3">D-</text>
<text x="127.6" y="94.2">U3</text>
<text x="336.1" y="90.9" transform="rotate(-90 336.1 90.9)">GND</text>
<text x="341.2" y="90.9" transform="rotate(-90 341.2 90.9)">GND</text>
<text x="359.8" y="90.3">+3V3</text>
<text x="54.4" y="97.4">D+</text>
<text x="127.6" y="96.1">USBLC6-2SC6</text>
<text x="52.2" y="105">SBU1</text>
<text x="52.2" y="107.5">SBU2</text>
<text x="333.2" y="104.9">GND</text>
<text x="41.5" y="108.2" transform="rotate(-90 41.5 108.2)">SHIELD</text>
<text x="49.1" y="108.2" transform="rotate(-90 49.1 108.2)">GND</text>
<text x="87.2" y="116.4" transform="rotate(-90 87.2 116.4)">5.1k</text>
<text x="89.3" y="115.6" transform="rotate(-90 89.3 115.6)">R1</text>
<text x="99.9" y="116.4" transform="rotate(-90 99.9 116.4)">5.1k</text>
<text x="102" y="115.6" transform="rotate(-90 102 115.6)">R2</text>
<text x="125" y="115.1">GND</text>
<text x="38.6" y="122.7">GND</text>
<text x="187.9" y="125.1">+3V3</text>
<text x="200.6" y="125.1">+3V3</text>
<text x="354.4" y="125.3">J2</text>
<text x="84.3" y="126.5">GND</text>
<text x="97" y="126.5">GND</text>
<text x="329.5" y="128.4">GND</text>
<text x="333.6" y="130.9">+3V3</text>
<text x="191.1" y="132.9">C3</text>
<text x="203.8" y="132.9">C4</text>
<text x="191.1" y="138">10uF</text>
<text x="203.8" y="138">100nF</text>
<text x="353" y="138">Qwiic</text>
<text x="188.5" y="146.8">GND</text>
<text x="201.2" y="146.8">GND</text>
<text x="236.1" y="144.2">+3V3</text>
<text x="224.7" y="152">U1</text>
<text x="226.6" y="155.8">EN</text>
<text x="238.5" y="151.8" transform="rotate(-90 238.5 151.8)">2</text>
<text x="238.7" y="152">ESP32-S3-WROOM-1-N8</text>
<text x="246.1" y="155.8">TXD0</text>
<text x="226.6" y="160.9">IO0</text>
<text x="239.6" y="156.6" transform="rotate(-90 239.6 156.6)">3V3</text>
<text x="245.8" y="158.3">RXD0</text>
<text x="246.4" y="160.9">IO17</text>
<text x="226.6" y="166">IO2</text>
<text x="226.6" y="163.4">IO1</text>
<text x="246.4" y="163.4">IO18</text>
<text x="246.4" y="166">IO19</text>
<text x="35.5" y="173.4">+3V3</text>
<text x="99" y="173.4">+3V3</text>
<text x="226.6" y="168.5">IO3</text>
<text x="226.6" y="171">IO4</text>
<text x="226.6" y="173.6">IO5</text>
<text x="246.4" y="168.5">IO20</text>
<text x="246.4" y="171">IO21</text>
<text x="246.4" y="173.6">IO35</text>
<text x="379.6" y="173.6">H1</text>
<text x="394.9" y="173.6">H2</text>
<text x="226.6" y="176.1">IO6</text>
<text x="226.6" y="178.7">IO7</text>
<text x="246.4" y="176.1">IO36</text>
<text x="246.4" y="178.7">IO37</text>
<text x="341.7" y="178.7">J3</text>
<text x="378.7" y="175.5">M2.5</text>
<text x="393.9" y="175.5">M2.5</text>
<text x="39" y="184.7" transform="rotate(-90 39 184.7)">10k</text>
<text x="41" y="184.2" transform="rotate(-90 41 184.2)">R3</text>
<text x="54" y="181.2">C5</text>
<text x="73.2" y="185.3">RESET</text>
<text x="77.5" y="181.2">SW1</text>
<text x="83.9" y="184.2">GND</text>
<text x="102.5" y="184.7" transform="rotate(-90 102.5 184.7)">10k</text>
<text x="104.5" y="184.2" transform="rotate(-90 104.5 184.2)">R4</text>
<text x="121.9" y="185.3">BOOT</text>
<text x="125.7" y="181.2">SW2</text>
<text x="132.2" y="184.2">GND</text>
<text x="226.6" y="181.2">IO8</text>
<text x="226.6" y="183.7">IO9</text>
<text x="246.4" y="181.2">IO38</text>
<text x="246.4" y="183.7">IO39</text>
<text x="316.8" y="181.7">GND</text>
<text x="54" y="186.3">1uF</text>
<text x="226.6" y="186.3">IO10</text>
<text x="226.6" y="188.8">IO11</text>
<text x="226.6" y="191.4">IO12</text>
<text x="246.4" y="186.3">IO40</text>
<text x="246.4" y="188.8">IO41</text>
<text x="246.4" y="191.4">IO42</text>
<text x="320.9" y="189.3">+3V3</text>
<text x="340.5" y="191.4">UART</text>
<text x="378.7" y="190.7">M2.5</text>
<text x="379.6" y="188.8">H3</text>
<text x="393.9" y="190.7">M2.5</text>
<text x="394.9" y="188.8">H4</text>
<text x="51.3" y="195.1">GND</text>
<text x="226.6" y="193.9">IO13</text>
<text x="226.6" y="196.4">IO14</text>
<text x="246.4" y="196.4">IO46</text>
<text x="246.4" y="193.9">IO45</text>
<text x="226.6" y="199">IO15</text>
<text x="226.6" y="201.5">IO16</text>
<text x="239.6" y="202.7" transform="rotate(-90 239.6 202.7)">GND</text>
<text x="246.4" y="199">IO47</text>
<text x="246.4" y="201.5">IO48</text>
<text x="236.7" y="214.1">GND</text>
<text x="341.7" y="214.2">J4</text>
<text x="320.9" y="217.3">+3V3</text>
<text x="35.5" y="226.7">+3V3</text>
<text x="39" y="237.4" transform="rotate(-90 39 237.4)">1k</text>
<text x="41" y="237.6" transform="rotate(-90 41 237.6)">R5</text>
<text x="97.4" y="237.4" transform="rotate(-90 97.4 237.4)">1k</text>
<text x="99.4" y="237.6" transform="rotate(-90 99.4 237.6)">R6</text>
<text x="316.8" y="235">GND</text>
<text x="340.6" y="237.1">GPIO</text>
<text x="43.8" y="245.2">GND</text>
<text x="57.1" y="242.2">D1</text>
<text x="102.2" y="245.2">GND</text>
<text x="115.5" y="242.2">D2</text>
<text x="55.2" y="247.2">GREEN</text>
<text x="114.3" y="247.2">BLUE</text>
</g>
<g font-size="1.8" fill="#0f0f0f">
<text x="101.3" y="49.5" transform="rotate(-90 101.3 49.5)">VBUS_IN</text>
<text x="66" y="75.9">VBUS_IN</text>
<text x="66" y="80.9">CC1</text>
<text x="66" y="83.5">CC2</text>
<text x="355.6" y="78.4">I2C_SCL</text>
<text x="355.6" y="83.5">I2C_SDA</text>
<text x="66" y="88.6">USB_DN</text>
<text x="66" y="91.1">USB_DN</text>
<text x="66" y="93.6">USB_DP</text>
<text x="383.2" y="92.9" transform="rotate(-90 383.2 92.9)">I2C_SDA</text>
<text x="395.9" y="92.9" transform="rotate(-90 395.9 92.9)">I2C_SCL</text>
<text x="66" y="96.2">USB_DP</text>
<text x="111.8" y="101.3">USB_DN</text>
<text x="111.9" y="98.7">USB_DP</text>
<text x="134.6" y="101.3">USB_DN</text>
<text x="134.6" y="98.7">USB_DP</text>
<text x="86" y="107.9" transform="rotate(-90 86 107.9)">CC1</text>
<text x="98.7" y="107.9" transform="rotate(-90 98.7 107.9)">CC2</text>
<text x="340.2" y="131.7">I2C_SDA</text>
<text x="340.2" y="134.3">I2C_SCL</text>
<text x="218.3" y="154.6">EN</text>
<text x="256.5" y="154.6">U0TXD</text>
<text x="215.9" y="159.7">BOOT</text>
<text x="256.5" y="157.1">U0RXD</text>
<text x="212.1" y="164.8">LED_STAT</text>
<text x="256.5" y="164.8">USB_DN</text>
<text x="256.5" y="167.3">USB_DP</text>
<text x="215.1" y="169.8">GPIO4</text>
<text x="215.1" y="172.4">GPIO5</text>
<text x="53" y="176.5" transform="rotate(-90 53 176.5)">EN</text>
<text x="213.2" y="180">I2C_SDA</text>
<text x="215.1" y="174.9">GPIO6</text>
<text x="215.1" y="177.5">GPIO7</text>
<text x="65.9" y="182.5">EN</text>
<text x="111.7" y="182.5">BOOT</text>
<text x="213.2" y="182.5">I2C_SCL</text>
<text x="328.8" y="185.1">U0RXD</text>
<text x="329.1" y="182.5">U0TXD</text>
<text x="37.8" y="191.9" transform="rotate(-90 37.8 191.9)">EN</text>
<text x="101.3" y="194.3" transform="rotate(-90 101.3 194.3)">BOOT</text>
<text x="213.9" y="197.8">GPIO15</text>
<text x="213.9" y="200.3">GPIO16</text>
<text x="329.4" y="220.6">GPIO5</text>
<text x="329.4" y="218.1">GPIO4</text>
<text x="329.4" y="225.7">GPIO7</text>
<text x="329.4" y="223.2">GPIO6</text>
<text x="96.2" y="229.9" transform="rotate(-90 96.2 229.9)">LED_STAT</text>
<text x="328.2" y="230.8">GPIO16</text>
<text x="328.2" y="228.3">GPIO15</text>
<text x="64.8" y="243.5">LED_PWR</text>
<text x="123.2" y="243.5">LED_STAT_R</text>
<text x="37.8" y="251.2" transform="rotate(-90 37.8 251.2)">LED_PWR</text>
<text x="96.2" y="253.7" transform="rotate(-90 96.2 253.7)">LED_STAT_R</text>
</g>
<g font-size="1.8" fill="#a90000">
<text x="201.2" y="58.2">1</text>
<text x="213.9" y="58.2">5</text>
<text x="201.2" y="60.7">3</text>
<text x="208" y="68" transform="rotate(-90 208 68)">2</text>
<text x="335" y="69.3" transform="rotate(-90 335 69.3)">6</text>
<text x="340.1" y="69.3" transform="rotate(-90 340.1 69.3)">8</text>
<text x="59.7" y="75.9">A4</text>
<text x="349.8" y="73.4">5</text>
<text x="59.6" y="83.6">B5</text>
<text x="59.7" y="81">A5</text>
<text x="349.8" y="83.6">3</text>
<text x="349.8" y="78.5">4</text>
<text x="59.7" y="88.6">A7</text>
<text x="349.8" y="88.6">2</text>
<text x="59.6" y="91.2">B7</text>
<text x="59.7" y="93.7">A6</text>
<text x="126.7" y="96" transform="rotate(-90 126.7 96)">5</text>
<text x="335" y="94.7" transform="rotate(-90 335 94.7)">1</text>
<text x="340.1" y="94.7" transform="rotate(-90 340.1 94.7)">7</text>
<text x="59.6" y="96.3">B6</text>
<text x="122.5" y="98.8">1</text>
<text x="122.5" y="101.3">3</text>
<text x="130.1" y="101.3">4</text>
<text x="130.1" y="98.8">6</text>
<text x="59.6" y="106.4">B8</text>
<text x="59.7" y="103.9">A8</text>
<text x="126.7" y="106.1" transform="rotate(-90 126.7 106.1)">2</text>
<text x="40.4" y="113.1" transform="rotate(-90 40.4 113.1)">S1</text>
<text x="48" y="113" transform="rotate(-90 48 113)">A1</text>
<text x="351.7" y="126.7">1</text>
<text x="351.7" y="129.3">2</text>
<text x="351.7" y="131.8">3</text>
<text x="351.7" y="134.4">4</text>
<text x="224.1" y="154.7">3</text>
<text x="251.4" y="154.7">37</text>
<text x="223.5" y="159.8">27</text>
<text x="251.4" y="159.8">10</text>
<text x="251.4" y="157.2">36</text>
<text x="223.5" y="167.4">15</text>
<text x="223.5" y="164.8">38</text>
<text x="223.5" y="162.3">39</text>
<text x="251.4" y="162.3">11</text>
<text x="251.4" y="164.8">13</text>
<text x="251.4" y="167.4">14</text>
<text x="224.1" y="169.9">4</text>
<text x="224.1" y="172.5">5</text>
<text x="251.4" y="169.9">23</text>
<text x="251.4" y="172.5">28</text>
<text x="224.1" y="175">6</text>
<text x="224.1" y="177.5">7</text>
<text x="251.4" y="175">29</text>
<text x="251.4" y="177.5">30</text>
<text x="223.5" y="180.1">12</text>
<text x="223.5" y="182.6">17</text>
<text x="223.5" y="185.2">18</text>
<text x="251.4" y="180.1">31</text>
<text x="251.4" y="182.6">32</text>
<text x="251.4" y="185.2">33</text>
<text x="339" y="180.1">1</text>
<text x="339" y="182.6">2</text>
<text x="339" y="185.2">3</text>
<text x="223.5" y="187.7">19</text>
<text x="223.5" y="190.2">20</text>
<text x="251.4" y="187.7">34</text>
<text x="251.4" y="190.2">35</text>
<text x="339" y="187.7">4</text>
<text x="223.5" y="192.8">21</text>
<text x="223.5" y="195.3">22</text>
<text x="224.1" y="197.9">8</text>
<text x="251.4" y="195.3">16</text>
<text x="251.4" y="197.9">24</text>
<text x="251.4" y="192.8">26</text>
<text x="224.1" y="200.4">9</text>
<text x="251.4" y="200.4">25</text>
<text x="238.5" y="205.2" transform="rotate(-90 238.5 205.2)">1</text>
<text x="339" y="215.6">1</text>
<text x="339" y="218.2">2</text>
<text x="339" y="220.7">3</text>
<text x="339" y="223.3">4</text>
<text x="339" y="225.8">5</text>
<text x="339" y="228.3">6</text>
<text x="339" y="230.9">7</text>
<text x="339" y="233.4">8</text>
</g>
<g font-size="1.8" fill="#0000c2">
<text x="162.6" y="93.7">AP2112K:</text>
<text x="172.8" y="93.7">600mA</text>
<text x="180.4" y="93.7">LDO,</text>
<text x="185.8" y="93.7">250mV</text>
<text x="193.4" y="93.7">dropout.</text>
<text x="202.4" y="93.7">ESP32-S3</text>
<text x="213.6" y="93.7">Wi-Fi</text>
<text x="220.1" y="93.7">TX peaks</text>
<text x="230.1" y="93.7">~355mA.</text>
<text x="22.9" y="139.9">CC1/CC2</text>
<text x="22.9" y="142">USBLC6</text>
<text x="31.3" y="142">clamps</text>
<text x="32.9" y="139.9">5.1k</text>
<text x="38.1" y="139.9">pull-downs</text>
<text x="39.3" y="142">ESD on</text>
<text x="47.6" y="142">D+/D-</text>
<text x="50.3" y="139.9">=</text>
<text x="53" y="139.9">USB-C</text>
<text x="55.7" y="142">right</text>
<text x="60.8" y="139.9">sink,</text>
<text x="61.3" y="142">at</text>
<text x="64.4" y="142">the</text>
<text x="66.4" y="139.9">up</text>
<text x="68.5" y="142">connector.</text>
<text x="69.9" y="139.9">to</text>
<text x="72.9" y="139.9">5V/3A</text>
<text x="80" y="139.9">advertised.</text>
<text x="304.8" y="142">BME280</text>
<text x="313.5" y="142">in</text>
<text x="316.4" y="142">I2C</text>
<text x="320.6" y="142">mode</text>
<text x="326.9" y="142">(CSB</text>
<text x="332.7" y="142">high),</text>
<text x="339.3" y="142">SDO low</text>
<text x="348.6" y="142">-&gt;</text>
<text x="353" y="142">address</text>
<text x="361.5" y="142">0x76.</text>
<text x="367.9" y="142">Qwiic</text>
<text x="374.1" y="142">pinout:</text>
<text x="381.8" y="142">GND, 3V3,</text>
<text x="392.7" y="142">SDA, SCL.</text>
<text x="162.6" y="251.7">GPIO19/20</text>
<text x="174.4" y="251.7">=</text>
<text x="177.1" y="251.7">native</text>
<text x="184" y="251.7">USB</text>
<text x="189" y="251.7">D-/D+</text>
<text x="197.1" y="251.7">(flashing</text>
<text x="206.8" y="251.7">+</text>
<text x="209.5" y="251.7">CDC serial,</text>
<text x="221.6" y="251.7">no</text>
<text x="225.1" y="251.7">USB-UART</text>
<text x="236.3" y="251.7">chip).</text>
<text x="162.6" y="253.8">IO0</text>
<text x="166.9" y="253.8">low</text>
<text x="171.2" y="253.8">at</text>
<text x="174.2" y="253.8">reset</text>
<text x="180.1" y="253.8">=</text>
<text x="182.9" y="253.8">download</text>
<text x="192.9" y="253.8">mode.</text>
</g>
</svg>
